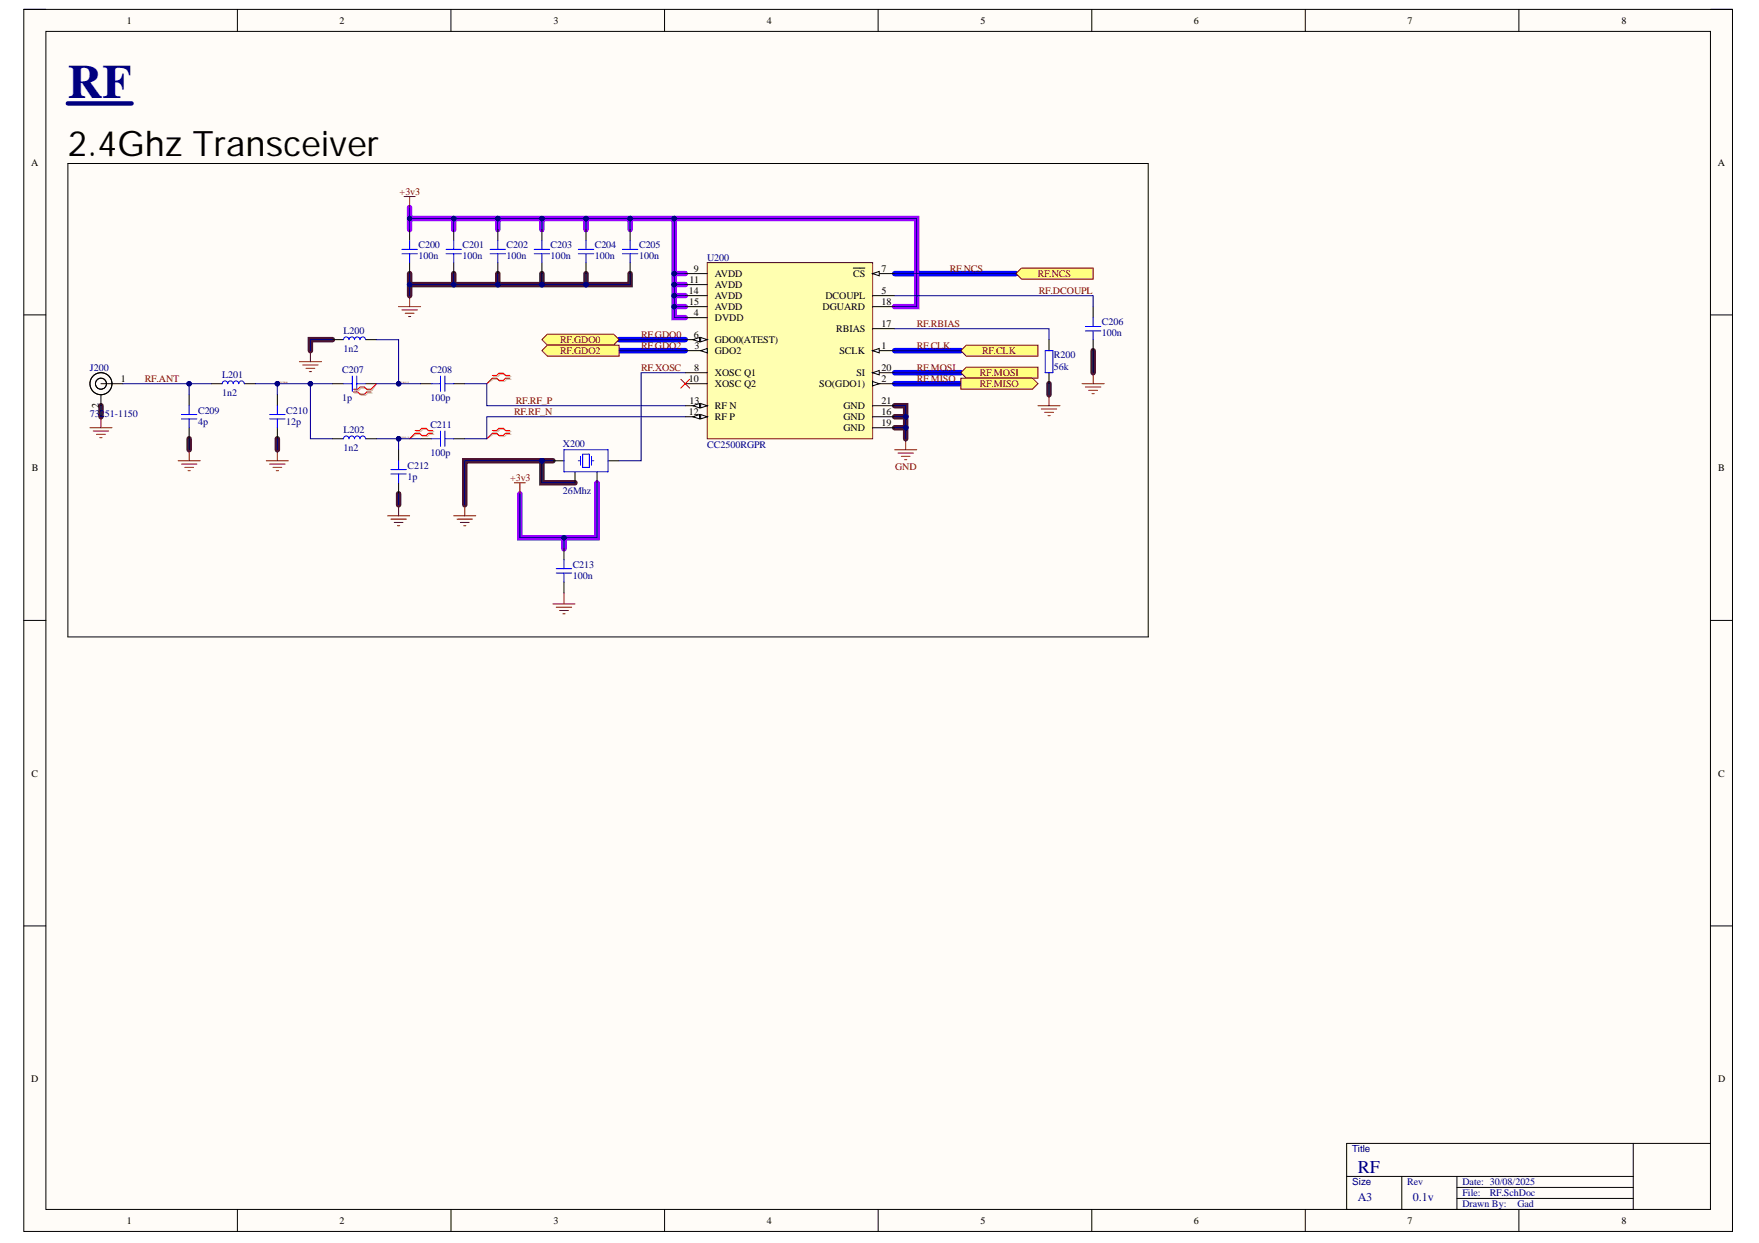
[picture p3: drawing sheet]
<svg xmlns="http://www.w3.org/2000/svg" width="297mm" height="210mm" viewBox="0 0 297 210" stroke-linecap="round" stroke-linejoin="round" font-family="sans-serif">
<path d="M4 1.6h288.6v206.4h-288.6z" fill-rule="evenodd" fill="#fffcf8"/>
<path d="M4 1.6h288.6v206.4h-288.6z" fill="none" stroke="#000" stroke-width=".17"/>
<path d="M7.7 5.3h281.1v198.9h-281.1z" fill-rule="evenodd" fill="#fffcf8"/>
<g fill="none" stroke="#000" stroke-width=".17">
<path d="M4 1.6h3.7M7.7 5.3h281.1v198.9h-281.1zM40.1 1.6v3.7M76.2 1.6v3.7M112.2 1.6v3.7M148.3 1.6v3.7M184.4 1.6v3.7M220.4 1.6v3.7M256.5 1.6v3.7M288.8 1.6h3.8v3.7M69.2 38.8v1.8M76.6 38.8v1.8"/>
<path d="M84.1 38.8v1.8M91.5 38.8v1.8M99 38.8v1.8M106.4 38.8v1.8M4 53.2h3.7M56.1 57.4h1.9M61.7 57.4h1.9M69.2 44.3v1.9M76.6 44.3v1.9M84.1 44.3v1.9M91.5 44.3v1.9M99 44.3v1.9"/>
<path d="M106.4 44.3v1.9M184.6 51.8v1.8M184.6 57.4v1.8M288.8 53.2h3.8M31.9 66.7v1.8M31.9 72.2v1.9M35.7 64.8h1.8M41.2 64.8h1.9M46.8 66.7v1.8M46.8 72.2v1.9M56.1 64.8h1.9M56.1 74.1h1.9"/>
<path d="M61.7 64.8h1.9M61.7 74.1h1.9M67.3 76v1.8M71 64.8h1.9M71 74.1h1.9M76.6 64.8h1.9M76.6 74.1h1.9M67.3 81.5v1.9M95.2 92.7v1.8M95.2 98.3v1.8M4 104.8h3.7M288.8 104.8h3.8"/>
<path d="M4 156.4h3.7M288.8 156.4h3.8M227.4 198.7h48.4M236.7 198.7v5.5M246 198.7v5.5M275.8 193.1v11.1h-48.4v-11.1h61.4M40.1 204.2v3.8M76.2 204.2v3.8M112.2 204.2v3.8M148.3 204.2v3.8M184.4 204.2v3.8M220.4 204.2v3.8"/>
<path d="M246 200.5h29.8M246 202.4h29.8M256.5 204.2v3.8M292.6 204.2v3.8"/>
</g>
<g fill="none" stroke="#4c1130" stroke-width=".93">
<path d="M56.1 57.4h-3.7v1.8M69.2 46.2v3.7M76.6 46.2v1.9M84.1 46.2v1.9M91.5 46.2v1.9M99 46.2v1.9M106.4 46.2v1.9h-37.2M184.6 59.2v3.7M17 68.5v1.9M31.9 74.1v1.9M46.8 74.1v1.9M91.5 77.8h-13v7.4"/>
<path d="M91.5 77.8v3.7h5.6M91.5 77.8h1.9M151.1 68.5h1.8v5.6M151.1 70.4h1.8M151.1 72.2h1.8M177.1 64.8v1.9M67.3 83.4v1.8"/>
</g>
<g fill="none" stroke="#90f" stroke-width=".93">
<path d="M69.2 36.9h37.2v1.9M69.2 35v3.8M76.6 36.9v1.9M84.1 36.9v1.9M91.5 36.9v1.9M99 36.9v1.9M106.4 36.9h7.4v16.7h1.9M113.8 36.9h41v14.9h-3.7M113.8 51.8h1.9M113.8 49.9h1.9M113.8 48.1h1.9M113.8 46.2h1.9"/>
<path d="M95.2 90.8v1.9M100.8 81.5v9.3h-13v-7.4"/>
</g>
<path d="M104.5 59.2h11.2M104.5 57.4h11.2M151.1 59.2h11.1M151.1 46.2h20.5M151.1 62.9h11.1M151.1 64.8h11.1" fill="none" stroke="#00f" stroke-width=".93"/>
<path d="M11.5 17.5h10.7" fill="none" stroke="#000080" stroke-width=".76"/>
<g fill="none" stroke="#00f" stroke-width=".17">
<path d="M58 57.4a.47 .47 0 0 1 .5-.5 .47 .47 0 0 1 .4 .5 .47 .47 0 0 1 .5-.5 .47 .47 0 0 1 .5 .5 .47 .47 0 0 1 .4-.5 .47 .47 0 0 1 .5 .5 .47 .47 0 0 1 .5-.5 .47 .47 0 0 1 .4 .5M67.9 42.1h2.6M67.9 42.9h2.6M69.2 40.6v1.5M69.2 42.9v1.4M75.3 42.1h2.6M75.3 42.9h2.6M76.6 40.6v1.5M76.6 42.9v1.4M82.8 42.1h2.6M82.8 42.9h2.6M84.1 40.6v1.5"/>
<path d="M84.1 42.9v1.4M90.2 42.1h2.6M90.2 42.9h2.6M91.5 40.6v1.5M91.5 42.9v1.4M97.7 42.1h2.6M97.7 42.9h2.6M99 40.6v1.5M99 42.9v1.4M105.1 42.1h2.6M105.1 42.9h2.6M106.4 40.6v1.5"/>
<path d="M106.4 42.9v1.4M183.3 55.1h2.6M183.3 55.9h2.6M184.6 53.6v1.5M184.6 55.9v1.5M30.6 70h2.6M30.6 70.7h2.6M31.9 68.5v1.5M31.9 70.7v1.5M37.5 64.8a.47 .47 0 0 1 .5-.5 .47 .47 0 0 1 .5 .5 .47 .47 0 0 1 .4-.5 .47 .47 0 0 1 .5 .5 .47 .47 0 0 1 .5-.5 .47 .47 0 0 1 .4 .5 .47 .47 0 0 1 .5-.5 .47 .47 0 0 1 .4 .5M45.5 70h2.6M45.5 70.7h2.6"/>
<path d="M46.8 68.5v1.5M46.8 70.7v1.5M58 74.1a.47 .47 0 0 1 .5-.5 .47 .47 0 0 1 .4 .5 .47 .47 0 0 1 .5-.5 .47 .47 0 0 1 .5 .5 .47 .47 0 0 1 .4-.5 .47 .47 0 0 1 .5 .5 .47 .47 0 0 1 .5-.5 .47 .47 0 0 1 .4 .5M58 64.8h1.5M59.5 63.5v2.6M60.2 64.8h1.5M60.2 63.5v2.6M66 79.3h2.6M67.3 77.8v1.5M72.9 64.8h1.5M72.9 74.1h1.5M74.4 63.5v2.6"/>
<path d="M74.4 72.8v2.6M75.1 63.5v2.6M75.1 72.8v2.6M75.1 64.8h1.5M75.1 74.1h1.5M66 80h2.6M67.3 80v1.5M93.9 96h2.6M93.9 96.8h2.6M95.2 94.5v1.5M95.2 96.8v1.5"/>
</g>
<g fill="none" stroke="#800000" stroke-width=".17">
<path d="M68.2 33.2h1.9M69.2 33.2v1.8M52.4 59.2v1.9M67.3 51.8h3.7M67.9 52.3h2.6M68.4 52.9h1.5M69 53.5h.4M69.2 49.9v1.9M30.1 77.8h3.7M30.6 78.4h2.6M31.2 78.9h1.5M31.8 79.5h.3"/>
<path d="M31.9 76v1.8M45 77.8h3.7M45.5 78.4h2.6M46.1 78.9h1.5M46.6 79.5h.4M46.8 76v1.8M50.6 61.1h3.7M51.1 61.6h2.6M51.7 62.2h1.5M52.2 62.8h.4M182.7 64.8h3.8M183.3 65.4h2.6"/>
<path d="M183.8 65.9h1.5M184.4 66.5h.4M184.6 62.9v1.9M65.5 87.1h3.7M66 87.7h2.6M66.6 88.2h1.5M67.1 88.8h.4M67.3 85.2v1.9"/>
</g>
<path d="M59.9 66.4h.7l.4 .3h.7l.4-.3h.7M63.6 64.8l-.8 1.1h-.7l-.4-.4h-.7l-.4 .4h-.7M70.3 72.9h.7l.4-.4h.8l.3 .4h.8M73.3 73.3h-.8l-.3 .4h-.8l-.4-.4h-.7l-1.1 .8M83.3 63.6h.8l.3-.4h.8l.4 .4h.7M83.3 72.9h.8l.3-.4h.8l.4 .4h.7M86.3 64.1h-.7l-.4 .3h-.8l-.3-.3h-.8l-1.1 .7M86.3 73.3h-.7l-.4 .4h-.8l-.3-.4h-.8l-1.1 .8" fill="none" stroke="#d0a19e" stroke-width=".17"/>
<path d="M59.7 66.2h.7l.4 .4h.7l.4-.4h.8M63.6 64.8l-.9 .9h-.8l-.4-.3h-.7l-.4 .3h-.7M70.1 72.7h.7l.4-.4h.8l.3 .4h.8M73.1 73.2h-.8l-.3 .3h-.8l-.4-.3h-.7l-.9 .9M83.1 63.4h.8l.4-.4h.7l.4 .4h.7M83.1 72.7h.8l.4-.4h.7l.4 .4h.7M86.1 63.9h-.7l-.4 .3h-.7l-.4-.3h-.8l-.9 .9M86.1 73.2h-.7l-.4 .3h-.7l-.4-.3h-.8l-.9 .9" fill="none" stroke="#f00" stroke-width=".17"/>
<path d="M162.2 62.9l1-.9h12.1v1.9h-12.1z" fill-rule="evenodd" fill="#ffff80"/>
<path d="M162.2 62.9l1-.9h12.1v1.9h-12.1z" fill="none" stroke="#800000" stroke-width=".17"/>
<path d="M162.2 63.9h12.2l.9 .9-.9 .9h-12.2z" fill-rule="evenodd" fill="#ffff80"/>
<path d="M162.2 63.9h12.2l.9 .9-.9 .9h-12.2z" fill="none" stroke="#800000" stroke-width=".17"/>
<path d="M162.2 59.2l1-.9h12.1v1.9h-12.1z" fill-rule="evenodd" fill="#ffff80"/>
<path d="M162.2 59.2l1-.9h12.1v1.9h-12.1z" fill="none" stroke="#800000" stroke-width=".17"/>
<path d="M171.6 46.2l.9-.9h12.1v1.8h-12.1z" fill-rule="evenodd" fill="#ffff80"/>
<path d="M171.6 46.2l.9-.9h12.1v1.8h-12.1z" fill="none" stroke="#800000" stroke-width=".17"/>
<path d="M91.5 57.4l.9-1h11.2l.9 1-.9 .9h-11.2z" fill-rule="evenodd" fill="#ffff80"/>
<path d="M91.5 57.4l.9-1h11.2l.9 1-.9 .9h-11.2z" fill="none" stroke="#800000" stroke-width=".17"/>
<path d="M91.5 59.2l.9-.9h12.1v1.9h-12.1z" fill-rule="evenodd" fill="#ffff80"/>
<path d="M91.5 59.2l.9-.9h12.1v1.9h-12.1zM15.2 72.2h3.7M15.7 72.8h2.7M16.3 73.3h1.5M16.9 73.9h.3M17 70.4v1.8" fill="none" stroke="#800000" stroke-width=".17"/>
<g fill="none" stroke="#000" stroke-width=".17">
<path d="M11.5 27.6h182.4v80h-182.4zM17 64.8h3.8M17 66.7v1.8M93.4 77.8h1.8M97.1 79.7v1.8M100.8 79.7v1.8M102.7 77.8h1.8"/>
<circle cx="17" cy="64.8" r="1.86"/>
<circle cx="17" cy="64.8" r=".93"/>
</g>
<path d="M95.2 76h7.5v3.7h-7.5zM97.7 77.8h.3M98 77.1v1.5M98.4 76.7h1.1v2.2h-1.1zM99.9 77.1v1.5M99.9 77.8h.4" fill="none" stroke="#00f" stroke-width=".17"/>
<path d="M119.4 44.3h28v29.8h-28z" fill-rule="evenodd" fill="#ffffb0"/>
<path d="M119.4 44.3h28v29.8h-28z" fill="none" stroke="#800000" stroke-width=".17"/>
<path d="M115.7 46.2h3.7M115.7 48.1h3.7M115.7 49.9h3.7M115.7 51.8h3.7M115.7 53.6h3.7M115.7 57.4h3.7" fill="none" stroke="#000" stroke-width=".17"/>
<path d="M118.3 57l1.1 .4-1.1 .3z" fill="#f8fcff"/>
<path d="M118.3 57l1.1 .4-1.1 .3z" fill="none" stroke="#000" stroke-width=".17"/>
<path d="M117 57.4l1.1-.4v.7z" fill="#f8fcff"/>
<path d="M115.7 59.2h3.7M117 57.4l1.1-.4v.7z" fill="none" stroke="#000" stroke-width=".17"/>
<path d="M118.3 59.2l1.1-.4v.8z" fill="#f8fcff"/>
<path d="M118.3 59.2l1.1-.4v.8zM115.7 62.9h3.7M115.7 64.8h3.7M115.7 68.5h3.7" fill="none" stroke="#000" stroke-width=".17"/>
<path d="M118.3 68.1l1.1 .4-1.1 .4z" fill="#f8fcff"/>
<path d="M118.3 68.1l1.1 .4-1.1 .4z" fill="none" stroke="#000" stroke-width=".17"/>
<path d="M117 68.5l1.1-.4v.8z" fill="#f8fcff"/>
<path d="M115.7 70.4h3.7M117 68.5l1.1-.4v.8z" fill="none" stroke="#000" stroke-width=".17"/>
<path d="M118.3 70l1.1 .4-1.1 .3z" fill="#f8fcff"/>
<path d="M118.3 70l1.1 .4-1.1 .3z" fill="none" stroke="#000" stroke-width=".17"/>
<path d="M117 70.4l1.1-.4v.7z" fill="#f8fcff"/>
<path d="M147.4 46.2h3.7M117 70.4l1.1-.4v.7z" fill="none" stroke="#000" stroke-width=".17"/>
<path d="M147.4 46.2l1.1-.4v.8z" fill="#f8fcff"/>
<path d="M144.1 45.3h2M147.4 46.2l1.1-.4v.8zM147.4 49.9h3.7M147.4 51.8h3.7M147.4 55.5h3.7M147.4 59.2h3.7" fill="none" stroke="#000" stroke-width=".17"/>
<path d="M147.4 59.2l1.1-.4v.8z" fill="#f8fcff"/>
<path d="M147.4 59.2l1.1-.4v.8zM147.4 62.9h3.7" fill="none" stroke="#000" stroke-width=".17"/>
<path d="M147.4 62.9l1.1-.3v.7z" fill="#f8fcff"/>
<path d="M147.4 62.9l1.1-.3v.7zM147.4 64.8h3.7" fill="none" stroke="#000" stroke-width=".17"/>
<path d="M147.4 64.4l1.1 .4-1.1 .4z" fill="#f8fcff"/>
<path d="M177.1 57.4v1.8M147.4 64.4l1.1 .4-1.1 .4zM147.4 70.4h3.7M147.4 72.2h3.7M147.4 68.5h3.7M177.1 62.9v1.9" fill="none" stroke="#000" stroke-width=".17"/>
<g fill="none" stroke="#800000" stroke-width=".17">
<path d="M151.1 76h3.7M151.6 76.5h2.6M152.2 77.1h1.5M152.8 77.6h.3M152.9 74.1v1.9M175.3 68.5h3.7M175.8 69.1h2.6M176.4 69.6h1.5M177 70.2h.3M177.1 66.7v1.8M76.6 87.1h3.7M77.2 87.7h2.6"/>
<path d="M77.7 88.2h1.5M78.3 88.8h.4M78.5 85.2v1.9M86.9 81.5h1.8M87.8 81.5v1.9M93.4 102h3.7M93.9 102.5h2.6M94.5 103.1h1.5M95 103.7h.4M95.2 100.1v1.9"/>
</g>
<path d="M176.5 59.2h1.3v3.7h-1.3z" fill="none" stroke="#00f" stroke-width=".17"/>
<path d="M115 64.1l1.5 1.4M116.5 64.1l-1.5 1.4" fill="none" stroke="#f00" stroke-width=".17"/>
<path d="M99 46.2v1.9" fill="none" stroke="#000080" stroke-width=".17"/>
<circle cx="99" cy="48.1" r=".37" fill="#000080"/>
<g fill="none" stroke="#000080" stroke-width=".17">
<path d="M91.5 46.2v1.9"/>
<circle cx="99" cy="48.1" r=".37"/>
</g>
<circle cx="91.5" cy="48.1" r=".37" fill="#000080"/>
<g fill="none" stroke="#000080" stroke-width=".17">
<path d="M84.1 46.2v1.9"/>
<circle cx="91.5" cy="48.1" r=".37"/>
</g>
<circle cx="84.1" cy="48.1" r=".37" fill="#000080"/>
<g fill="none" stroke="#000080" stroke-width=".17">
<path d="M76.6 46.2v1.9"/>
<circle cx="84.1" cy="48.1" r=".37"/>
</g>
<circle cx="76.6" cy="48.1" r=".37" fill="#000080"/>
<g fill="none" stroke="#000080" stroke-width=".17">
<path d="M76.6 36.9v1.9"/>
<circle cx="76.6" cy="48.1" r=".37"/>
</g>
<circle cx="76.6" cy="36.9" r=".37" fill="#000080"/>
<g fill="none" stroke="#000080" stroke-width=".17">
<path d="M84.1 36.9v1.9"/>
<circle cx="76.6" cy="36.9" r=".37"/>
</g>
<circle cx="84.1" cy="36.9" r=".37" fill="#000080"/>
<g fill="none" stroke="#000080" stroke-width=".17">
<path d="M91.5 36.9v1.9"/>
<circle cx="84.1" cy="36.9" r=".37"/>
</g>
<circle cx="91.5" cy="36.9" r=".37" fill="#000080"/>
<g fill="none" stroke="#000080" stroke-width=".17">
<path d="M99 36.9v1.9"/>
<circle cx="91.5" cy="36.9" r=".37"/>
</g>
<circle cx="99" cy="36.9" r=".37" fill="#000080"/>
<g fill="none" stroke="#000080" stroke-width=".17">
<path d="M71 74.1h-3.7v1.9"/>
<circle cx="99" cy="36.9" r=".37"/>
</g>
<circle cx="67.3" cy="74.1" r=".37" fill="#000080"/>
<g fill="none" stroke="#000080" stroke-width=".17">
<path d="M63.6 74.1h3.7M67.3 83.4v1.8"/>
<circle cx="67.3" cy="74.1" r=".37"/>
</g>
<circle cx="67.3" cy="74.1" r=".37" fill="#000080"/>
<g fill="none" stroke="#000080" stroke-width=".17">
<path d="M56.1 64.8h-3.7v9.3h3.7"/>
<circle cx="67.3" cy="74.1" r=".37"/>
</g>
<circle cx="52.4" cy="64.8" r=".37" fill="#000080"/>
<g fill="none" stroke="#000080" stroke-width=".17">
<path d="M52.4 64.8h-5.6v1.9"/>
<circle cx="52.4" cy="64.8" r=".37"/>
</g>
<circle cx="52.4" cy="64.8" r=".37" fill="#000080"/>
<circle cx="52.4" cy="64.8" r=".37" fill="none" stroke="#000080" stroke-width=".17"/>
<circle cx="46.8" cy="64.8" r=".37" fill="#000080"/>
<g fill="none" stroke="#000080" stroke-width=".17">
<path d="M43.1 64.8h3.7"/>
<circle cx="46.8" cy="64.8" r=".37"/>
</g>
<circle cx="46.8" cy="64.8" r=".37" fill="#000080"/>
<g fill="none" stroke="#000080" stroke-width=".17">
<path d="M35.7 64.8h-3.8v1.9"/>
<circle cx="46.8" cy="64.8" r=".37"/>
</g>
<circle cx="31.9" cy="64.8" r=".37" fill="#000080"/>
<g fill="none" stroke="#000080" stroke-width=".17">
<path d="M63.6 57.4h3.7v7.4M31.9 74.1v1.9M46.8 74.1v1.9"/>
<circle cx="31.9" cy="64.8" r=".37"/>
</g>
<circle cx="67.3" cy="64.8" r=".37" fill="#000080"/>
<g fill="none" stroke="#000080" stroke-width=".17">
<path d="M56.1 57.4h-3.7v1.8M151.1 49.9h33.5v1.9M184.6 59.2v3.7M20.8 64.8h11.1"/>
<circle cx="67.3" cy="64.8" r=".37"/>
</g>
<circle cx="31.9" cy="64.8" r=".37" fill="#000080"/>
<g fill="none" stroke="#000080" stroke-width=".17">
<path d="M106.4 46.2v1.9h-37.2"/>
<circle cx="31.9" cy="64.8" r=".37"/>
</g>
<circle cx="69.2" cy="48.1" r=".37" fill="#000080"/>
<circle cx="69.2" cy="48.1" r=".37" fill="none" stroke="#000080" stroke-width=".17"/>
<circle cx="76.6" cy="48.1" r=".37" fill="#000080"/>
<circle cx="76.6" cy="48.1" r=".37" fill="none" stroke="#000080" stroke-width=".17"/>
<circle cx="84.1" cy="48.1" r=".37" fill="#000080"/>
<circle cx="84.1" cy="48.1" r=".37" fill="none" stroke="#000080" stroke-width=".17"/>
<circle cx="91.5" cy="48.1" r=".37" fill="#000080"/>
<circle cx="91.5" cy="48.1" r=".37" fill="none" stroke="#000080" stroke-width=".17"/>
<circle cx="99" cy="48.1" r=".37" fill="#000080"/>
<g fill="none" stroke="#000080" stroke-width=".17">
<path d="M69.2 36.9h37.2v1.9"/>
<circle cx="99" cy="48.1" r=".37"/>
</g>
<circle cx="69.2" cy="36.9" r=".37" fill="#000080"/>
<circle cx="69.2" cy="36.9" r=".37" fill="none" stroke="#000080" stroke-width=".17"/>
<circle cx="76.6" cy="36.9" r=".37" fill="#000080"/>
<circle cx="76.6" cy="36.9" r=".37" fill="none" stroke="#000080" stroke-width=".17"/>
<circle cx="84.1" cy="36.9" r=".37" fill="#000080"/>
<circle cx="84.1" cy="36.9" r=".37" fill="none" stroke="#000080" stroke-width=".17"/>
<circle cx="91.5" cy="36.9" r=".37" fill="#000080"/>
<circle cx="91.5" cy="36.9" r=".37" fill="none" stroke="#000080" stroke-width=".17"/>
<circle cx="99" cy="36.9" r=".37" fill="#000080"/>
<circle cx="99" cy="36.9" r=".37" fill="none" stroke="#000080" stroke-width=".17"/>
<circle cx="106.4" cy="36.9" r=".37" fill="#000080"/>
<g fill="none" stroke="#000080" stroke-width=".17">
<path d="M63.6 64.8h7.4"/>
<circle cx="106.4" cy="36.9" r=".37"/>
</g>
<circle cx="67.3" cy="64.8" r=".37" fill="#000080"/>
<g fill="none" stroke="#000080" stroke-width=".17">
<path d="M69.2 46.2v3.7"/>
<circle cx="67.3" cy="64.8" r=".37"/>
</g>
<circle cx="69.2" cy="48.1" r=".37" fill="#000080"/>
<g fill="none" stroke="#000080" stroke-width=".17">
<path d="M69.2 35v3.8"/>
<circle cx="69.2" cy="48.1" r=".37"/>
</g>
<circle cx="69.2" cy="36.9" r=".37" fill="#000080"/>
<g fill="none" stroke="#000080" stroke-width=".17">
<path d="M106.4 36.9h7.4v16.7h1.9M104.5 59.2h11.2M104.5 57.4h11.2M151.1 59.2h11.1M151.1 46.2h20.5M151.1 55.5h26v1.9M17 68.5v1.9M151.1 62.9h11.1M151.1 64.8h11.1M177.1 64.8v1.9"/>
<circle cx="69.2" cy="36.9" r=".37"/>
</g>
<circle cx="113.9" cy="51.8" r=".37" fill="#000080"/>
<circle cx="113.9" cy="51.8" r=".37" fill="none" stroke="#000080" stroke-width=".17"/>
<circle cx="113.8" cy="49.9" r=".37" fill="#000080"/>
<circle cx="113.8" cy="49.9" r=".37" fill="none" stroke="#000080" stroke-width=".17"/>
<circle cx="113.9" cy="48.1" r=".37" fill="#000080"/>
<circle cx="113.9" cy="48.1" r=".37" fill="none" stroke="#000080" stroke-width=".17"/>
<circle cx="113.9" cy="46.2" r=".37" fill="#000080"/>
<circle cx="113.9" cy="46.2" r=".37" fill="none" stroke="#000080" stroke-width=".17"/>
<circle cx="113.9" cy="36.9" r=".37" fill="#000080"/>
<circle cx="113.9" cy="36.9" r=".37" fill="none" stroke="#000080" stroke-width=".17"/>
<circle cx="106.4" cy="36.9" r=".37" fill="#000080"/>
<g fill="none" stroke="#000080" stroke-width=".17">
<path d="M113.8 51.8h1.9"/>
<circle cx="106.4" cy="36.9" r=".37"/>
</g>
<circle cx="113.9" cy="51.8" r=".37" fill="#000080"/>
<g fill="none" stroke="#000080" stroke-width=".17">
<path d="M113.8 49.9h1.9"/>
<circle cx="113.9" cy="51.8" r=".37"/>
</g>
<circle cx="113.8" cy="49.9" r=".37" fill="#000080"/>
<g fill="none" stroke="#000080" stroke-width=".17">
<path d="M113.8 48.1h1.9"/>
<circle cx="113.8" cy="49.9" r=".37"/>
</g>
<circle cx="113.9" cy="48.1" r=".37" fill="#000080"/>
<g fill="none" stroke="#000080" stroke-width=".17">
<path d="M113.8 46.2h1.9"/>
<circle cx="113.9" cy="48.1" r=".37"/>
</g>
<circle cx="113.9" cy="46.2" r=".37" fill="#000080"/>
<g fill="none" stroke="#000080" stroke-width=".17">
<path d="M151.1 70.4h1.8"/>
<circle cx="113.9" cy="46.2" r=".37"/>
</g>
<circle cx="152.9" cy="70.4" r=".37" fill="#000080"/>
<g fill="none" stroke="#000080" stroke-width=".17">
<path d="M151.1 72.2h1.8"/>
<circle cx="152.9" cy="70.4" r=".37"/>
</g>
<circle cx="152.9" cy="72.2" r=".37" fill="#000080"/>
<g fill="none" stroke="#000080" stroke-width=".17">
<path d="M151.1 68.5h1.8v5.6"/>
<circle cx="152.9" cy="72.2" r=".37"/>
</g>
<circle cx="152.9" cy="72.2" r=".37" fill="#000080"/>
<circle cx="152.9" cy="72.2" r=".37" fill="none" stroke="#000080" stroke-width=".17"/>
<circle cx="152.9" cy="70.4" r=".37" fill="#000080"/>
<g fill="none" stroke="#000080" stroke-width=".17">
<path d="M113.8 36.9h41v14.9h-3.7"/>
<circle cx="152.9" cy="70.4" r=".37"/>
</g>
<circle cx="113.9" cy="36.9" r=".37" fill="#000080"/>
<g fill="none" stroke="#000080" stroke-width=".17">
<path d="M78.5 64.8h3.7v3.7h33.5M115.7 70.4h-33.5v3.7h-3.7M95.2 90.8v1.9"/>
<circle cx="113.9" cy="36.9" r=".37"/>
</g>
<circle cx="95.2" cy="90.8" r=".37" fill="#000080"/>
<g fill="none" stroke="#000080" stroke-width=".17">
<path d="M100.8 81.5v9.3h-13v-7.4"/>
<circle cx="95.2" cy="90.8" r=".37"/>
</g>
<circle cx="95.2" cy="90.8" r=".37" fill="#000080"/>
<g fill="none" stroke="#000080" stroke-width=".17">
<path d="M91.5 77.8h-13v7.4"/>
<circle cx="95.2" cy="90.8" r=".37"/>
</g>
<circle cx="91.5" cy="77.8" r=".37" fill="#000080"/>
<g fill="none" stroke="#000080" stroke-width=".17">
<path d="M91.5 77.8v3.7h5.6"/>
<circle cx="91.5" cy="77.8" r=".37"/>
</g>
<circle cx="91.5" cy="77.8" r=".37" fill="#000080"/>
<g fill="none" stroke="#000080" stroke-width=".17">
<path d="M91.5 77.8h1.9"/>
<circle cx="91.5" cy="77.8" r=".37"/>
</g>
<circle cx="91.5" cy="77.8" r=".37" fill="#000080"/>
<g fill="none" stroke="#000080" stroke-width=".17">
<path d="M115.7 62.9h-7.4v14.9h-3.8"/>
<circle cx="91.5" cy="77.8" r=".37"/>
</g>
<text font-size="8.1" fill="#000080" x="11.5" y="16.6">RF</text>
<text font-size="5.9" x="11.5" y="26.4">2.4Ghz Transceiver</text>
<text font-size="3" fill="#000080" x="229.3" y="198">RF</text>
<g font-size="2" fill="#000080">
<text x="229.3" y="202.9">A3</text>
<text x="238.6" y="202.9">0.1v</text>
</g>
<g font-size="1.7">
<text x="21.4" y="4">1</text>
<text x="57.3" y="4">2</text>
<text x="93.5" y="4">3</text>
<text x="129.5" y="4">4</text>
<text x="165.6" y="4">5</text>
<text x="201.6" y="4">6</text>
<text x="237.7" y="4">7</text>
<text x="273.8" y="4">8</text>
<text x="5.3" y="28">A</text>
<text x="290.1" y="28">A</text>
<text x="116.5" y="47.7">11</text>
<text x="117.2" y="45.9">9</text>
<text x="120.7" y="46.8">AVDD</text>
<text x="144.1" y="46.8">CS</text>
<text x="148.8" y="45.9">7</text>
<text x="116.3" y="49.6">14</text>
<text x="116.4" y="51.4">15</text>
<text x="117.2" y="53.3">4</text>
<text x="120.7" y="48.7">AVDD</text>
<text x="120.7" y="50.5">AVDD</text>
<text x="120.7" y="52.4">AVDD</text>
<text x="138.9" y="52.4">DGUARD</text>
<text x="139.4" y="50.5">DCOUPL</text>
<text x="148.8" y="49.6">5</text>
<text x="148.8" y="51.4">18</text>
<text x="117.2" y="57">6</text>
<text x="117.3" y="58.9">3</text>
<text x="120.7" y="54.2">DVDD</text>
<text x="120.7" y="57.9">GDO0(ATEST)</text>
<text x="120.7" y="59.8">GDO2</text>
<text x="141.2" y="56.1">RBIAS</text>
<text x="141.7" y="59.8">SCLK</text>
<text x="148.8" y="55.2">17</text>
<text x="148.8" y="58.9">1</text>
<text x="20.4" y="64.4">1</text>
<text x="116.3" y="64.4">10</text>
<text x="117.2" y="62.6">8</text>
<text x="120.7" y="63.5">XOSC Q1</text>
<text x="120.7" y="65.4">XOSC Q2</text>
<text x="138.4" y="65.4">SO(GDO1)</text>
<text x="144.6" y="63.5">SI</text>
<text x="148.8" y="62.6">20</text>
<text x="148.8" y="64.4">2</text>
<text x="16.7" y="68.9" transform="rotate(-90 16.7 68.9)">2</text>
<text x="116.3" y="70">12</text>
<text x="116.4" y="68.2">13</text>
<text x="120.7" y="69.1">RF N</text>
<text x="120.7" y="71">RF P</text>
<text x="142.5" y="71">GND</text>
<text x="142.5" y="69.1">GND</text>
<text x="148.8" y="70">16</text>
<text x="148.8" y="71.9">19</text>
<text x="148.8" y="68.2">21</text>
<text x="142.5" y="72.8">GND</text>
<text x="5.4" y="79.6">B</text>
<text x="290.2" y="79.6">B</text>
<text x="5.3" y="131.1">C</text>
<text x="290.2" y="131.1">C</text>
<text x="5.3" y="182.7">D</text>
<text x="290.1" y="182.7">D</text>
<text x="21.4" y="206.7">1</text>
<text x="57.3" y="206.7">2</text>
<text x="93.5" y="206.7">3</text>
<text x="129.5" y="206.7">4</text>
<text x="165.6" y="206.7">5</text>
<text x="201.6" y="206.7">6</text>
<text x="237.7" y="206.7">7</text>
<text x="273.8" y="206.7">8</text>
</g>
<g font-size="1.7" fill="#800000">
<text x="67.5" y="32.9">+3v3</text>
<text x="160.4" y="45.9">RF.NCS</text>
<text x="175.2" y="46.8">RF.NCS</text>
<text x="175.4" y="49.6">RF.DCOUPL</text>
<text x="94.6" y="57.9">RF.GDO0</text>
<text x="94.6" y="59.8">RF.GDO2</text>
<text x="108.3" y="57">RF.GDO0</text>
<text x="108.3" y="58.9">RF.GDO2</text>
<text x="154.8" y="58.9">RF.CLK</text>
<text x="154.8" y="55.2">RF.RBIAS</text>
<text x="165.8" y="59.8">RF.CLK</text>
<text x="24.5" y="64.4">RF.ANT</text>
<text x="108.3" y="62.6">RF.XOSC</text>
<text x="154.8" y="62.6">RF.MOSI</text>
<text x="154.8" y="64.4">RF.MISO</text>
<text x="165.5" y="63.5">RF.MOSI</text>
<text x="165.5" y="65.4">RF.MISO</text>
<text x="86.8" y="70">RF.RF_N</text>
<text x="87.1" y="68.2">RF.RF_P</text>
<text x="86.1" y="81.2">+3v3</text>
<text x="151.2" y="79.3">GND</text>
</g>
<g font-size="1.7" fill="#000080">
<text x="70.7" y="41.9">C200</text>
<text x="78.1" y="41.9">C201</text>
<text x="85.5" y="41.9">C202</text>
<text x="93" y="41.9">C203</text>
<text x="100.4" y="41.9">C204</text>
<text x="107.9" y="41.9">C205</text>
<text x="70.7" y="43.8">100n</text>
<text x="78.1" y="43.8">100n</text>
<text x="85.5" y="43.8">100n</text>
<text x="93" y="43.8">100n</text>
<text x="100.4" y="43.8">100n</text>
<text x="107.9" y="43.8">100n</text>
<text x="119.4" y="44">U200</text>
<text x="58" y="56.3">L200</text>
<text x="58" y="59.4">1n2</text>
<text x="186.1" y="54.9">C206</text>
<text x="186.1" y="56.8">100n</text>
<text x="15.2" y="62.6">J200</text>
<text x="37.5" y="63.8">L201</text>
<text x="57.8" y="63">C207</text>
<text x="72.7" y="63">C208</text>
<text x="178" y="60.5">R200</text>
<text x="178" y="62.4">56k</text>
<text x="15.2" y="70.4">73251-1150</text>
<text x="33.4" y="69.9">C209</text>
<text x="33.4" y="71.7">4p</text>
<text x="37.5" y="66.9">1n2</text>
<text x="48.3" y="69.9">C210</text>
<text x="48.3" y="71.7">12p</text>
<text x="57.8" y="67.8">1p</text>
<text x="72.7" y="67.8">100p</text>
<text x="58" y="73.1">L202</text>
<text x="58" y="76.1">1n2</text>
<text x="72.7" y="72.3">C211</text>
<text x="72.7" y="77.1">100p</text>
<text x="95.1" y="75.4">X200</text>
<text x="119.4" y="75.6">CC2500RGPR</text>
<text x="68.8" y="79.1">C212</text>
<text x="68.8" y="81">1p</text>
<text x="95.1" y="83.4">26Mhz</text>
<text x="96.7" y="95.9">C213</text>
<text x="96.7" y="97.7">100n</text>
<text x="237.6" y="200.2">Rev</text>
<text x="246.9" y="200.2">Date: 30/08/2025</text>
<text x="246.9" y="202">File:</text>
<text x="246.9" y="203.9">Drawn By:</text>
<text x="251.6" y="202">RF.SchDoc</text>
<text x="256.2" y="203.9">Gad</text>
</g>
<g font-size="1.6" fill="#000080">
<text x="228.3" y="194.6">Title</text>
<text x="228.3" y="200.2">Size</text>
</g>
<g font-size=".3" fill="#800000">
<text x="47.1" y="64.7">RF.UNBAL</text>
<text x="67.1" y="64.7">RF.RF_BAL_P</text>
<text x="67" y="74">RF.RF_BAL_N</text>
</g>
</svg>
